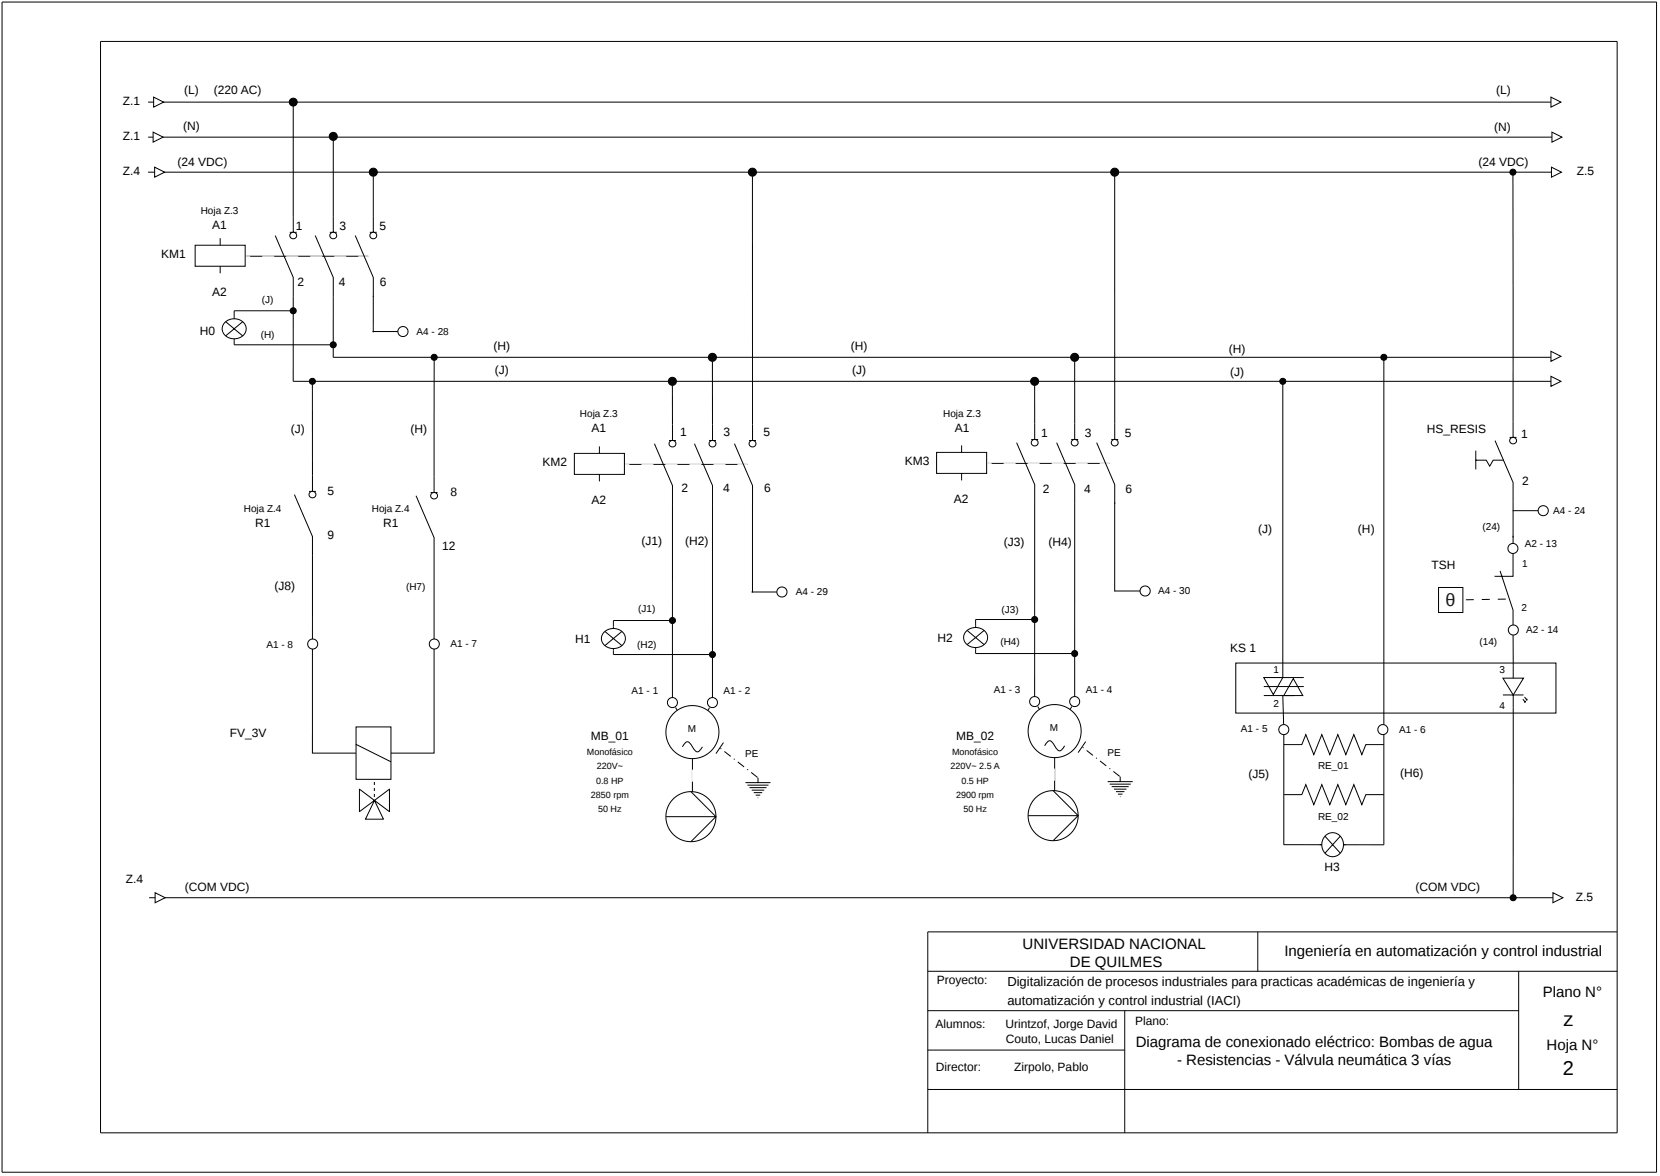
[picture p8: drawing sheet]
<svg xmlns="http://www.w3.org/2000/svg" width="421mm" height="298mm" viewBox="0 0 421 298" stroke-linecap="round" stroke-linejoin="round" font-family="sans-serif">
<path d="M.5 .5h419.5v296.7h-419.5zM25.5 10.5h384.5v276.7h-384.5zM313.3 168.1h81.2v12.7h-81.2zM318.9 236.2v10M410 236.2h-174.8v51M235.2 246.2h174.8M235.2 256.2h149.8M285.2 256.2v31M385 246.2v30M235.2 266.2h50M235.2 276.2h174.8" fill="none" stroke="#000" stroke-width=".25"/>
<path d="M190.5 195.7l1.6 1.3-.1 .2-1.6-1.3zM189.5 194.9l.2 .2-.1 .2-.2-.2zM187.1 193.1l1.6 1.2-.1 .2-1.6-1.2zM186.1 192.3l.2 .1-.1 .2-.2-.1zM183.7 190.4l1.6 1.2-.1 .2-1.6-1.2zM182.7 189.6l.2 .2-.1 .2-.2-.2z" fill="#000"/>
<path d="M327.9 172l2.4 4.3h-4.8z" fill="#fff"/>
<path d="M37.6 25.9h356.1M383.6 139.3v6.8h-4.7M380.3 144.7l3.3 10v5M320.4 171.8h10.2M320.4 176.3h7.6M325.2 176.3l.3 7.4M327.9 172l2.4 4.3h-4.8z" fill="none" stroke="#000" stroke-width=".25"/>
<path d="M39 24.6l2.5 1.3-2.5 1.3z" fill="#fff"/>
<path d="M37.6 34.8h356.1M39 24.6l2.5 1.3-2.5 1.3z" fill="none" stroke="#000" stroke-width=".25"/>
<path d="M38.8 33.5l2.6 1.3-2.6 1.2z" fill="#fff"/>
<path d="M38.8 33.5l2.6 1.3-2.6 1.2z" fill="none" stroke="#000" stroke-width=".25"/>
<path d="M393.2 24.6l2.6 1.3-2.6 1.3z" fill="#fff"/>
<path d="M393.2 24.6l2.6 1.3-2.6 1.3z" fill="none" stroke="#000" stroke-width=".25"/>
<path d="M393.5 33.5l2.5 1.3-2.5 1.2z" fill="#fff"/>
<g fill="none" stroke="#000" stroke-width=".25">
<path d="M74.3 26.9l.1 32M393.5 33.5l2.5 1.3-2.5 1.2zM69.8 59.7l4.6 10.6v4.9M73.5 58.9h1.7"/>
<circle cx="74.3" cy="25.9" r="1"/>
</g>
<circle cx="74.3" cy="25.9" r="1" fill="#000"/>
<circle cx="74.4" cy="59.7" r=".85" fill="#fff"/>
<g fill="none" stroke="#000" stroke-width=".25">
<path d="M84.5 35.6v23.3M79.9 59.7l4.6 10.6v4.9M83.6 58.9h1.8"/>
<circle cx="84.5" cy="34.6" r="1.01"/>
<circle cx="74.4" cy="59.7" r=".85"/>
</g>
<circle cx="84.5" cy="34.6" r="1.01" fill="#000"/>
<circle cx="84.5" cy="59.7" r=".85" fill="#fff"/>
<g fill="none" stroke="#000" stroke-width=".25">
<path d="M60.4 65h33"/>
<circle cx="84.5" cy="59.7" r=".85"/>
</g>
<g fill="#fff">
<path d="M49.5 62.2h12.7v5.3h-12.7z"/>
<path d="M60.4 64.8h3v.3h-3zM66.5 64.8h3v.3h-3zM72.6 64.8h3v.3h-3zM78.7 64.8h3v.3h-3zM84.7 64.8h3.1v.3h-3.1zM90.8 64.8h2.6v.3h-2.6z"/>
</g>
<path d="M49.5 62.2h12.7v5.3h-12.7zM55.8 60.4v1.8M55.8 67.5v1.8M74.3 75.2v21.5h319.4M84.5 75.2v15.4h309.2" fill="none" stroke="#000" stroke-width=".25"/>
<path d="M393.2 89.1l2.6 1.2-2.6 1.3z" fill="#fff"/>
<path d="M393.2 89.1l2.6 1.2-2.6 1.3z" fill="none" stroke="#000" stroke-width=".25"/>
<path d="M393.2 95.4l2.6 1.3-2.6 1.2z" fill="#fff"/>
<g fill="none" stroke="#000" stroke-width=".25">
<path d="M37.6 43.6h356.1M90.1 59.7l4.5 10.6v4.9M93.8 58.9h1.7M94.6 44.7v14.2M393.2 95.4l2.6 1.3-2.6 1.2zM37.8 227.6h355.9"/>
<circle cx="94.6" cy="43.6" r="1.01"/>
</g>
<circle cx="94.6" cy="43.6" r="1.01" fill="#000"/>
<circle cx="94.7" cy="59.7" r=".85" fill="#fff"/>
<circle cx="94.7" cy="59.7" r=".85" fill="none" stroke="#000" stroke-width=".25"/>
<path d="M39.2 42.4l2.5 1.2-2.5 1.3z" fill="#fff"/>
<path d="M39.2 42.4l2.5 1.2-2.5 1.3z" fill="none" stroke="#000" stroke-width=".25"/>
<path d="M39.3 226.3l2.6 1.3-2.6 1.2z" fill="#fff"/>
<path d="M39.3 226.3l2.6 1.3-2.6 1.2z" fill="none" stroke="#000" stroke-width=".25"/>
<path d="M393.4 42.4l2.5 1.2-2.5 1.3z" fill="#fff"/>
<path d="M393.4 42.4l2.5 1.2-2.5 1.3z" fill="none" stroke="#000" stroke-width=".25"/>
<path d="M393.7 226.3l2.6 1.3-2.6 1.2z" fill="#fff"/>
<path d="M178.1 191.6l-2.5-.1v9.4M393.7 226.3l2.6 1.3-2.6 1.2z" fill="none" stroke="#000" stroke-width=".25"/>
<g fill="#fff">
<path d="M175.4 191.4h2.7v.3l-2.5-.2 .1 .6h-.3zM175.4 195.1h.3v3h-.3z"/>
<circle cx="175.2" cy="207" r="6.3"/>
</g>
<g fill="none" stroke="#000" stroke-width=".25">
<path d="M170.5 97.7v14M165.9 112.5l4.6 10.6v4.9M169.6 111.7h1.8M189 198.4h6.4M189.5 199h5.3M190 199.7h4.3M192.2 197.1v1.3M168.8 207h12.7M175.2 200.7l6.3 6.3-6.3 6.4M190.6 200.3h3.2M191.1 200.9h2.2M191.6 201.6h1.2"/>
<path d="M192.1 202.2h.1"/>
<circle cx="170.5" cy="96.7" r="1.01"/>
<circle cx="175.2" cy="207" r="6.3"/>
</g>
<circle cx="170.5" cy="96.7" r="1.01" fill="#000"/>
<circle cx="170.5" cy="112.5" r=".85" fill="#fff"/>
<g fill="none" stroke="#000" stroke-width=".25">
<path d="M180.6 91.6v20.1M176.1 112.5l4.5 10.6v4.9M179.8 111.7h1.7"/>
<circle cx="180.6" cy="90.6" r="1.01"/>
<circle cx="170.5" cy="112.5" r=".85"/>
</g>
<circle cx="180.6" cy="90.6" r="1.01" fill="#000"/>
<circle cx="180.7" cy="112.5" r=".85" fill="#fff"/>
<g fill="none" stroke="#000" stroke-width=".25">
<path d="M156.5 117.7h33"/>
<circle cx="180.7" cy="112.5" r=".85"/>
</g>
<g fill="#fff">
<path d="M145.6 114.9h12.7v5.4h-12.7z"/>
<path d="M156.5 117.6h3.1v.2h-3.1zM162.6 117.6h3.1v.2h-3.1zM168.7 117.6h3.1v.2h-3.1zM174.8 117.6h3v.2h-3zM180.9 117.6h3v.2h-3zM187 117.6h2.5v.2h-2.5z"/>
</g>
<g fill="none" stroke="#000" stroke-width=".25">
<path d="M190.8 44.7v67M145.6 114.9h12.7v5.4h-12.7zM152 113.2v1.7M186.2 112.5l4.6 10.6v4.9M189.9 111.7h1.8M152 120.3v1.7M170.5 128v50.1M180.6 128v50.1"/>
<circle cx="190.8" cy="43.6" r="1.01"/>
</g>
<circle cx="190.8" cy="43.6" r="1.01" fill="#000"/>
<circle cx="190.8" cy="112.5" r=".85" fill="#fff"/>
<g fill="none" stroke="#000" stroke-width=".25">
<path d="M171.3 179.4l7.1 11.4M179.9 179.4l-6.6 11.4"/>
<circle cx="190.8" cy="112.5" r=".85"/>
</g>
<circle cx="175.6" cy="185.6" r="6.7" fill="#fff"/>
<g fill="none" stroke="#000" stroke-width=".25">
<path d="M169.7 157.3h-14.2v1.5M155.5 164.9v1h24.4M173 189.3a1.64 1.64 0 0 1 1.5-1.2l1.1 1.2a1.62 1.62 0 0 0 1.4 1.3l1.1-1.3M183.4 188.2l-1.9 2.8"/>
<circle cx="170.5" cy="157.3" r=".76"/>
<circle cx="180.6" cy="165.9" r=".76"/>
<circle cx="175.6" cy="185.6" r="6.7"/>
</g>
<g fill="#000">
<circle cx="170.5" cy="157.3" r=".76"/>
<circle cx="180.6" cy="165.9" r=".76"/>
</g>
<path d="M153.2 160.2a3.1 3.1 0 0 1 3.3-.8 3.1 3.1 0 0 1 2.1 2.6 3.1 3.1 0 0 1-3.1 2.4 3.1 3.1 0 0 1-3-2.5l.1-.9z" fill="#fff"/>
<path d="M155.5 158.8v.5M153.2 160.2a3.1 3.1 0 0 1 3.3-.8 3.1 3.1 0 0 1 2.1 2.6 3.1 3.1 0 0 1-3.1 2.4 3.1 3.1 0 0 1-3-2.5l.1-.9zM153.4 160.1l4.3 3.6M155.5 164.4v.5M157.7 160.1l-4.3 3.6" fill="none" stroke="#000" stroke-width=".25"/>
<circle cx="198.3" cy="150.1" r="1.28" fill="#fff"/>
<g fill="none" stroke="#000" stroke-width=".25">
<path d="M190.8 127.6v22.6M190.5 150.1h6.5"/>
<circle cx="198.3" cy="150.1" r="1.28"/>
</g>
<circle cx="170.5" cy="178.1" r="1.27" fill="#fff"/>
<circle cx="170.5" cy="178.1" r="1.27" fill="none" stroke="#000" stroke-width=".25"/>
<circle cx="180.6" cy="178.1" r="1.27" fill="#fff"/>
<g fill="none" stroke="#000" stroke-width=".25">
<path d="M269.9 191.3h-2.5v9.4"/>
<circle cx="180.6" cy="178.1" r="1.27"/>
</g>
<path d="M282.4 195.5l1.6 1.2-.2 .2-1.6-1.2zM281.4 194.7l.2 .1-.2 .2-.2-.1zM279 192.8l1.6 1.3-.2 .1-1.6-1.2zM278 192l.2 .2-.2 .2-.2-.2zM275.6 190.1l1.6 1.3-.2 .2-1.6-1.3zM274.6 189.4l.2 .1-.2 .2-.2-.1z" fill="#000"/>
<g fill="#fff">
<path d="M267.3 191.2h2.6v.2l-2.5-.1 .1 .5h-.2zM267.3 194.9h.2v3h-.2z"/>
<circle cx="267" cy="206.8" r="6.3"/>
</g>
<g fill="none" stroke="#000" stroke-width=".25">
<path d="M262.3 97.7v13.7M257.8 112.2l4.5 10.6v4.9M261.5 111.4h1.7M280.8 198.1h6.4M281.4 198.8h5.3M281.9 199.4h4.3M284 196.9v1.2M260.7 206.8h12.7M267 200.4l6.4 6.4-6.4 6.3M282.4 200h3.2M282.9 200.7h2.2M283.4 201.3h1.2"/>
<path d="M284 201.9h.1"/>
<circle cx="262.3" cy="96.7" r="1.01"/>
<circle cx="267" cy="206.8" r="6.3"/>
</g>
<circle cx="262.3" cy="96.7" r="1.01" fill="#000"/>
<circle cx="262.3" cy="112.3" r=".85" fill="#fff"/>
<g fill="none" stroke="#000" stroke-width=".25">
<path d="M272.5 91.6v19.8M267.9 112.2l4.6 10.6v4.9M271.6 111.4h1.8"/>
<circle cx="272.5" cy="90.6" r="1.01"/>
<circle cx="262.3" cy="112.3" r=".85"/>
</g>
<circle cx="272.5" cy="90.6" r="1.01" fill="#000"/>
<circle cx="272.5" cy="112.3" r=".85" fill="#fff"/>
<g fill="none" stroke="#000" stroke-width=".25">
<path d="M248.4 117.5h33"/>
<circle cx="272.5" cy="112.3" r=".85"/>
</g>
<g fill="#fff">
<path d="M237.5 114.7h12.6v5.3h-12.6z"/>
<path d="M248.4 117.3h3v.3h-3zM254.5 117.3h3v.3h-3zM260.5 117.3h3.1v.3h-3.1zM266.6 117.3h3.1v.3h-3.1zM272.7 117.3h3.1v.3h-3.1zM278.8 117.3h2.6v.3h-2.6z"/>
</g>
<g fill="none" stroke="#000" stroke-width=".25">
<path d="M282.6 44.7v66.7M237.5 114.7h12.6v5.3h-12.6zM243.8 112.9v1.8M278.1 112.2l4.5 10.6v4.9M281.8 111.4h1.7M243.8 120v1.8M262.3 127.7v50.1M272.5 127.7v50.1"/>
<circle cx="282.6" cy="43.6" r="1.01"/>
</g>
<circle cx="282.6" cy="43.6" r="1.01" fill="#000"/>
<circle cx="282.6" cy="112.3" r=".85" fill="#fff"/>
<g fill="none" stroke="#000" stroke-width=".25">
<path d="M263.1 179.1l7.1 11.4M271.7 179.1l-6.6 11.4"/>
<circle cx="282.6" cy="112.3" r=".85"/>
</g>
<circle cx="267.4" cy="185.3" r="6.7" fill="#fff"/>
<g fill="none" stroke="#000" stroke-width=".25">
<path d="M261.6 157h-14.2v1.6M247.4 164.7v1h24.3M264.9 189.1a1.64 1.64 0 0 1 1.4-1.3l1.1 1.3a1.62 1.62 0 0 0 1.4 1.2l1.1-1.2M275.3 188l-1.9 2.8"/>
<circle cx="262.3" cy="157" r=".76"/>
<circle cx="272.5" cy="165.7" r=".76"/>
<circle cx="267.4" cy="185.3" r="6.7"/>
</g>
<g fill="#000">
<circle cx="262.3" cy="157" r=".76"/>
<circle cx="272.5" cy="165.7" r=".76"/>
</g>
<path d="M245.1 159.9a3.1 3.1 0 0 1 3.2-.7 3.1 3.1 0 0 1 2.1 2.6 3.1 3.1 0 0 1-3.1 2.3 3.1 3.1 0 0 1-3-2.5l.2-.8z" fill="#fff"/>
<path d="M245.1 159.9a3.1 3.1 0 0 1 3.2-.7 3.1 3.1 0 0 1 2.1 2.6 3.1 3.1 0 0 1-3.1 2.3 3.1 3.1 0 0 1-3-2.5l.2-.8zM245.2 159.8l4.3 3.6M247.4 158.6v.5M249.5 159.8l-4.3 3.6M247.4 164.1v.6" fill="none" stroke="#000" stroke-width=".25"/>
<circle cx="290.3" cy="149.8" r="1.28" fill="#fff"/>
<g fill="none" stroke="#000" stroke-width=".25">
<path d="M282.6 127.4v22.5M282.6 149.8h6.5"/>
<circle cx="290.3" cy="149.8" r="1.28"/>
</g>
<circle cx="262.3" cy="177.8" r="1.27" fill="#fff"/>
<circle cx="262.3" cy="177.8" r="1.27" fill="none" stroke="#000" stroke-width=".25"/>
<circle cx="272.5" cy="177.8" r="1.27" fill="#fff"/>
<g fill="none" stroke="#000" stroke-width=".25">
<path d="M350.9 91.3v122.9l-25.4-.1"/>
<circle cx="350.9" cy="90.6" r=".76"/>
<circle cx="272.5" cy="177.8" r="1.27"/>
</g>
<circle cx="350.9" cy="90.6" r=".76" fill="#000"/>
<path d="M336.1 211.8a2.85 2.85 0 0 1 3.6 .1 2.85 2.85 0 0 1 .6 3.6 2.76 2.76 0 0 1-3.5 1.5 2.76 2.76 0 0 1-1.6-3.5l.3-.9z" fill="#fff"/>
<g fill="none" stroke="#000" stroke-width=".25">
<path d="M383.6 44.4v66.5M379.1 111.7l4.5 10.6v13.9M382.8 110.9h1.7M325.5 188.8h4.6l1-2.6 2 5.1 2-5.1 2.1 5.1 2-5.1 2 5.1 2.1-5.1 2 5.1 1-2.5h4.6M325.5 201.4h4.6l1-2.5 2 5.1 2-5.1 2.1 5.1 2-5.1 2 5.1 2.1-5.1 2 5.1 1-2.6h4.6M334.6 214.1h.5M335.9 212l3.9 4.3M336.1 211.8a2.85 2.85 0 0 1 3.6 .1 2.85 2.85 0 0 1 .6 3.6 2.76 2.76 0 0 1-3.5 1.5 2.76 2.76 0 0 1-1.6-3.5l.3-.9zM339.8 212l-3.9 4.3M340.6 214.1h.6"/>
<circle cx="383.6" cy="43.6" r=".76"/>
</g>
<circle cx="383.6" cy="43.6" r=".76" fill="#000"/>
<circle cx="383.6" cy="111.7" r=".85" fill="#fff"/>
<g fill="none" stroke="#000" stroke-width=".25">
<path d="M325.5 186.2v28"/>
<circle cx="383.6" cy="111.7" r=".85"/>
</g>
<circle cx="325.5" cy="185" r="1.27" fill="#fff"/>
<circle cx="325.5" cy="185" r="1.27" fill="none" stroke="#000" stroke-width=".25"/>
<circle cx="350.6" cy="185" r="1.27" fill="#fff"/>
<circle cx="350.6" cy="185" r="1.27" fill="none" stroke="#000" stroke-width=".25"/>
<path d="M320.4 171.8h4.8l-2.4 4.3z" fill="#fff"/>
<g fill="none" stroke="#000" stroke-width=".25">
<path d="M320.4 174h10.2M320.4 171.8h4.8l-2.4 4.3zM383.7 179.4l-.1 47.4"/>
<circle cx="383.6" cy="227.6" r=".76"/>
</g>
<circle cx="383.6" cy="227.6" r=".76" fill="#000"/>
<path d="M381.1 171.9h5.2l-2.6 4.3z" fill="#fff"/>
<g fill="none" stroke="#000" stroke-width=".25">
<path d="M94.6 75v9.2M325.2 97.4v74.4M383.6 135.8v3.6M383.6 159.7l.1 12.2M381.1 171.9h5.2l-2.6 4.3zM381.1 176.2h5.2M383.7 176.2v3.2M386.1 177.2l.6 .8M386.5 176.7l.6 .8M386.7 177.7v.3h-.3M387.1 177.1v.4h-.2"/>
<circle cx="325.2" cy="96.7" r=".76"/>
</g>
<circle cx="325.2" cy="96.7" r=".76" fill="#000"/>
<circle cx="383.6" cy="139" r="1.27" fill="#fff"/>
<circle cx="383.6" cy="139" r="1.27" fill="none" stroke="#000" stroke-width=".25"/>
<circle cx="383.7" cy="159.7" r="1.27" fill="#fff"/>
<circle cx="383.7" cy="159.7" r="1.27" fill="none" stroke="#000" stroke-width=".25"/>
<circle cx="102.2" cy="84" r="1.28" fill="#fff"/>
<g fill="none" stroke="#000" stroke-width=".25">
<path d="M79.2 97.4v27.2M94.4 84h6.5M74.6 125.4l4.6 10.6v54.9h11M78.4 124.6h1.7"/>
<circle cx="79.2" cy="96.7" r=".76"/>
<circle cx="102.2" cy="84" r="1.28"/>
</g>
<circle cx="79.2" cy="96.7" r=".76" fill="#000"/>
<circle cx="79.2" cy="125.4" r=".85" fill="#fff"/>
<circle cx="79.2" cy="125.4" r=".85" fill="none" stroke="#000" stroke-width=".25"/>
<path d="M94.8 198.2h.2v.8h-.2zM94.8 199.7h.2v.8h-.2zM94.8 201.3h.2v.7h-.2z" fill="#000"/>
<path d="M91.1 200l3.8 2.9-3.8 2.9zM94.9 202.9l3.8 2.9v-5.8zM94.9 202.9l2.3 4.8h-4.5z" fill="#fff"/>
<g fill="none" stroke="#000" stroke-width=".25">
<path d="M110.1 91.3v33.6M105.5 125.7l4.6 10.6v54.6h-11M109.2 124.9h1.7M90.2 188.7l8.9 4.4M90.3 184.3h8.8v13.3h-8.8zM91.1 200l3.8 2.9-3.8 2.9zM94.9 202.9l3.8-2.9v5.8zM94.9 202.9l2.3 4.8h-4.5z"/>
<circle cx="110.1" cy="90.6" r=".76"/>
</g>
<circle cx="110.1" cy="90.6" r=".76" fill="#000"/>
<circle cx="110.1" cy="125.7" r=".85" fill="#fff"/>
<circle cx="110.1" cy="125.7" r=".85" fill="none" stroke="#000" stroke-width=".25"/>
<circle cx="391.3" cy="129.4" r="1.28" fill="#fff"/>
<g fill="none" stroke="#000" stroke-width=".25">
<path d="M73.6 78.8h-14.2v1.5M59.4 86.4v1h24.3M383.5 129.5h6.5"/>
<circle cx="74.3" cy="78.8" r=".76"/>
<circle cx="84.5" cy="87.4" r=".76"/>
<circle cx="391.3" cy="129.4" r="1.28"/>
</g>
<g fill="#000">
<circle cx="74.3" cy="78.8" r=".76"/>
<circle cx="84.5" cy="87.4" r=".76"/>
</g>
<path d="M57.1 81.7a3.1 3.1 0 0 1 3.2-.8 3.1 3.1 0 0 1 2.1 2.6 3.1 3.1 0 0 1-3.1 2.4 3.1 3.1 0 0 1-3-2.6l.2-.8z" fill="#fff"/>
<path d="M57.1 81.7a3.1 3.1 0 0 1 3.2-.8 3.1 3.1 0 0 1 2.1 2.6 3.1 3.1 0 0 1-3.1 2.4 3.1 3.1 0 0 1-3-2.6l.2-.8zM57.2 81.5l4.3 3.7M59.4 80.3v.5M59.4 85.9v.5M61.5 81.5l-4.3 3.7M374.2 116.7h2.6l.9 1.5 .9-1.5h2.7M374.2 114.2v4.8" fill="none" stroke="#000" stroke-width=".25"/>
<path d="M364.7 148.9h6.2v6.4h-6.2z" fill="#fff"/>
<path d="M364.7 148.9h6.2v6.4h-6.2z" fill="none" stroke="#000" stroke-width=".25"/>
<path d="M366.5 149.6h2.5v5h-2.5z" fill="#fff"/>
<path d="M371.7 151.9h2v.2l-2 .1zM375.7 151.8h2v.3h-2zM379.7 151.8l2.1-.1v.3h-2.1z" fill="#000"/>
<circle cx="79.3" cy="163.3" r="1.27" fill="#fff"/>
<circle cx="79.3" cy="163.3" r="1.27" fill="none" stroke="#000" stroke-width=".25"/>
<circle cx="110.1" cy="163.3" r="1.27" fill="#fff"/>
<circle cx="110.1" cy="163.3" r="1.27" fill="none" stroke="#000" stroke-width=".25"/>
<g font-size="5.1">
<text x="396.4" y="260.2">z</text>
<text x="396.3" y="272.6">2</text>
</g>
<text font-size="4.6" fill="#181818" x="366.5" y="153.6">θ</text>
<g font-size="3.8">
<text x="259.3" y="240.6">UNIVERSIDAD NACIONAL</text>
<text x="271.3" y="245.2">DE QUILMES</text>
<text x="325.7" y="242.4">Ingeniería en automatización y control industrial</text>
<text x="391.2" y="252.8">Plano N°</text>
<text x="288" y="265.5">Diagrama de conexionado eléctrico: Bombas de agua</text>
<text x="392.1" y="266.3">Hoja N°</text>
<text x="298.4" y="270.1">- Resistencias - Válvula neumática 3 vías</text>
</g>
<g font-size="3.3">
<text x="255.4" y="250">Digitalización de procesos industriales para practicas académicas de ingeniería y</text>
<text x="255.4" y="254.8">automatización y control industrial (IACI)</text>
</g>
<g font-size="3">
<text x="46.7" y="23.7">(L)</text>
<text x="54.3" y="23.7">(220 AC)</text>
<text x="379.3" y="23.7">(L)</text>
<text x="31.2" y="26.5">Z.1</text>
<text x="31.2" y="35.4">Z.1</text>
<text x="46.5" y="32.9">(N)</text>
<text x="378.8" y="33.1">(N)</text>
<text x="45" y="42">(24 VDC)</text>
<text x="374.8" y="42">(24 VDC)</text>
<text x="31.2" y="44.3">Z.4</text>
<text x="399.8" y="44.3">Z.5</text>
<text x="53.8" y="58">A1</text>
<text x="75" y="58.2">1</text>
<text x="86.1" y="58.2">3</text>
<text x="96.2" y="58.2">5</text>
<text x="40.9" y="65.3">KM1</text>
<text x="53.8" y="75">A2</text>
<text x="75.4" y="72.4">2</text>
<text x="85.9" y="72.4">4</text>
<text x="96.3" y="72.4">6</text>
<text x="50.7" y="84.9">H0</text>
<text x="125.1" y="88.7">(H)</text>
<text x="215.7" y="88.7">(H)</text>
<text x="311.6" y="89.4">(H)</text>
<text x="125.5" y="94.8">(J)</text>
<text x="216" y="94.8">(J)</text>
<text x="311.9" y="95.3">(J)</text>
<text x="73.7" y="109.7">(J)</text>
<text x="104.1" y="109.7">(H)</text>
<text x="150" y="109.5">A1</text>
<text x="172.4" y="110.5">1</text>
<text x="183.5" y="110.5">3</text>
<text x="193.6" y="110.5">5</text>
<text x="242.1" y="109.5">A1</text>
<text x="264" y="110.7">1</text>
<text x="275" y="110.7">3</text>
<text x="285.2" y="110.7">5</text>
<text x="361.7" y="109.7">HS_RESIS</text>
<text x="385.7" y="111">1</text>
<text x="137.6" y="118.1">KM2</text>
<text x="229.4" y="117.8">KM3</text>
<text x="83" y="125.5">5</text>
<text x="114.2" y="125.7">8</text>
<text x="172.8" y="124.7">2</text>
<text x="183.3" y="124.7">4</text>
<text x="193.7" y="124.7">6</text>
<text x="264.4" y="125">2</text>
<text x="274.9" y="125">4</text>
<text x="285.3" y="125">6</text>
<text x="385.9" y="122.9">2</text>
<text x="150" y="127.7">A2</text>
<text x="241.8" y="127.5">A2</text>
<text x="64.7" y="133.6">R1</text>
<text x="83" y="136.6">9</text>
<text x="97.1" y="133.6">R1</text>
<text x="319" y="135.1">(J)</text>
<text x="344.3" y="135.1">(H)</text>
<text x="112.1" y="139.4">12</text>
<text x="162.7" y="138.1">(J1)</text>
<text x="173.7" y="138.1">(H2)</text>
<text x="254.5" y="138.4">(J3)</text>
<text x="265.8" y="138.4">(H4)</text>
<text x="69.6" y="149.6">(J8)</text>
<text x="362.9" y="144.2">TSH</text>
<text x="145.8" y="163">H1</text>
<text x="237.7" y="162.8">H2</text>
<text x="311.9" y="165.3">KS 1</text>
<text x="58.3" y="186.9">FV_3V</text>
<text x="149.8" y="187.6">MB_01</text>
<text x="242.4" y="187.6">MB_02</text>
<text x="316.5" y="197.3">(J5)</text>
<text x="355" y="197">(H6)</text>
<text x="335.9" y="220.8">H3</text>
<text x="31.9" y="223.9">Z.4</text>
<text x="46.9" y="225.9">(COM VDC)</text>
<text x="358.9" y="225.9">(COM VDC)</text>
<text x="399.5" y="228.5">Z.5</text>
<text x="237.5" y="249.5">Proyecto:</text>
<text x="237.2" y="260.7">Alumnos:</text>
<text x="254.9" y="260.7">Urintzof, Jorge David</text>
<text x="287.8" y="259.9">Plano:</text>
<text x="255" y="264.5">Couto, Lucas Daniel</text>
<text x="237.2" y="271.6">Director:</text>
<text x="257.2" y="271.6">Zirpolo, Pablo</text>
</g>
<g font-size="2.5">
<text x="50.9" y="54.2">Hoja Z.3</text>
<text x="66.4" y="76.8">(J)</text>
<text x="66.1" y="85.6">(H)</text>
<text x="105.6" y="84.9">A4 - 28</text>
<text x="147" y="105.7">Hoja Z.3</text>
<text x="239.1" y="105.7">Hoja Z.3</text>
<text x="61.8" y="129.8">Hoja Z.4</text>
<text x="94.3" y="129.8">Hoja Z.4</text>
<text x="393.8" y="130.3">A4 - 24</text>
<text x="375.9" y="134.3">(24)</text>
<text x="385.9" y="143.7">1</text>
<text x="386.6" y="138.7">A2 - 13</text>
<text x="102.9" y="149.6">(H7)</text>
<text x="161.8" y="155.1">(J1)</text>
<text x="201.8" y="150.8">A4 - 29</text>
<text x="253.9" y="155.4">(J3)</text>
<text x="293.6" y="150.6">A4 - 30</text>
<text x="385.8" y="154.9">2</text>
<text x="387" y="160.5">A2 - 14</text>
<text x="67.5" y="164.3">A1 - 8</text>
<text x="114.2" y="164">A1 - 7</text>
<text x="161.6" y="164.3">(H2)</text>
<text x="253.6" y="163.5">(H4)</text>
<text x="375.1" y="163.5">(14)</text>
<text x="322.9" y="170.6">1</text>
<text x="380.2" y="170.6">3</text>
<text x="160.1" y="175.9">A1 - 1</text>
<text x="183.5" y="175.9">A1 - 2</text>
<text x="252" y="175.7">A1 - 3</text>
<text x="275.3" y="175.7">A1 - 4</text>
<text x="322.9" y="179.2">2</text>
<text x="380.2" y="179.7">4</text>
<text x="174.4" y="185.6">M</text>
<text x="266.2" y="185.3">M</text>
<text x="314.6" y="185.6">A1 - 5</text>
<text x="354.7" y="185.8">A1 - 6</text>
<text x="189" y="191.9">PE</text>
<text x="280.8" y="191.7">PE</text>
<text x="334.2" y="195">RE_01</text>
<text x="334.2" y="207.9">RE_02</text>
</g>
<g font-size="2.3">
<text x="148.8" y="191.4">Monofásico</text>
<text x="241.4" y="191.4">Monofásico</text>
<text x="151.3" y="195">220V~</text>
<text x="241" y="195">220V~ 2.5 A</text>
<text x="149.8" y="202.3">2850 rpm</text>
<text x="151.1" y="198.8">0.8 HP</text>
<text x="242.4" y="202.3">2900 rpm</text>
<text x="243.7" y="198.8">0.5 HP</text>
<text x="151.6" y="205.9">50 Hz</text>
<text x="244.2" y="205.9">50 Hz</text>
</g>
</svg>
